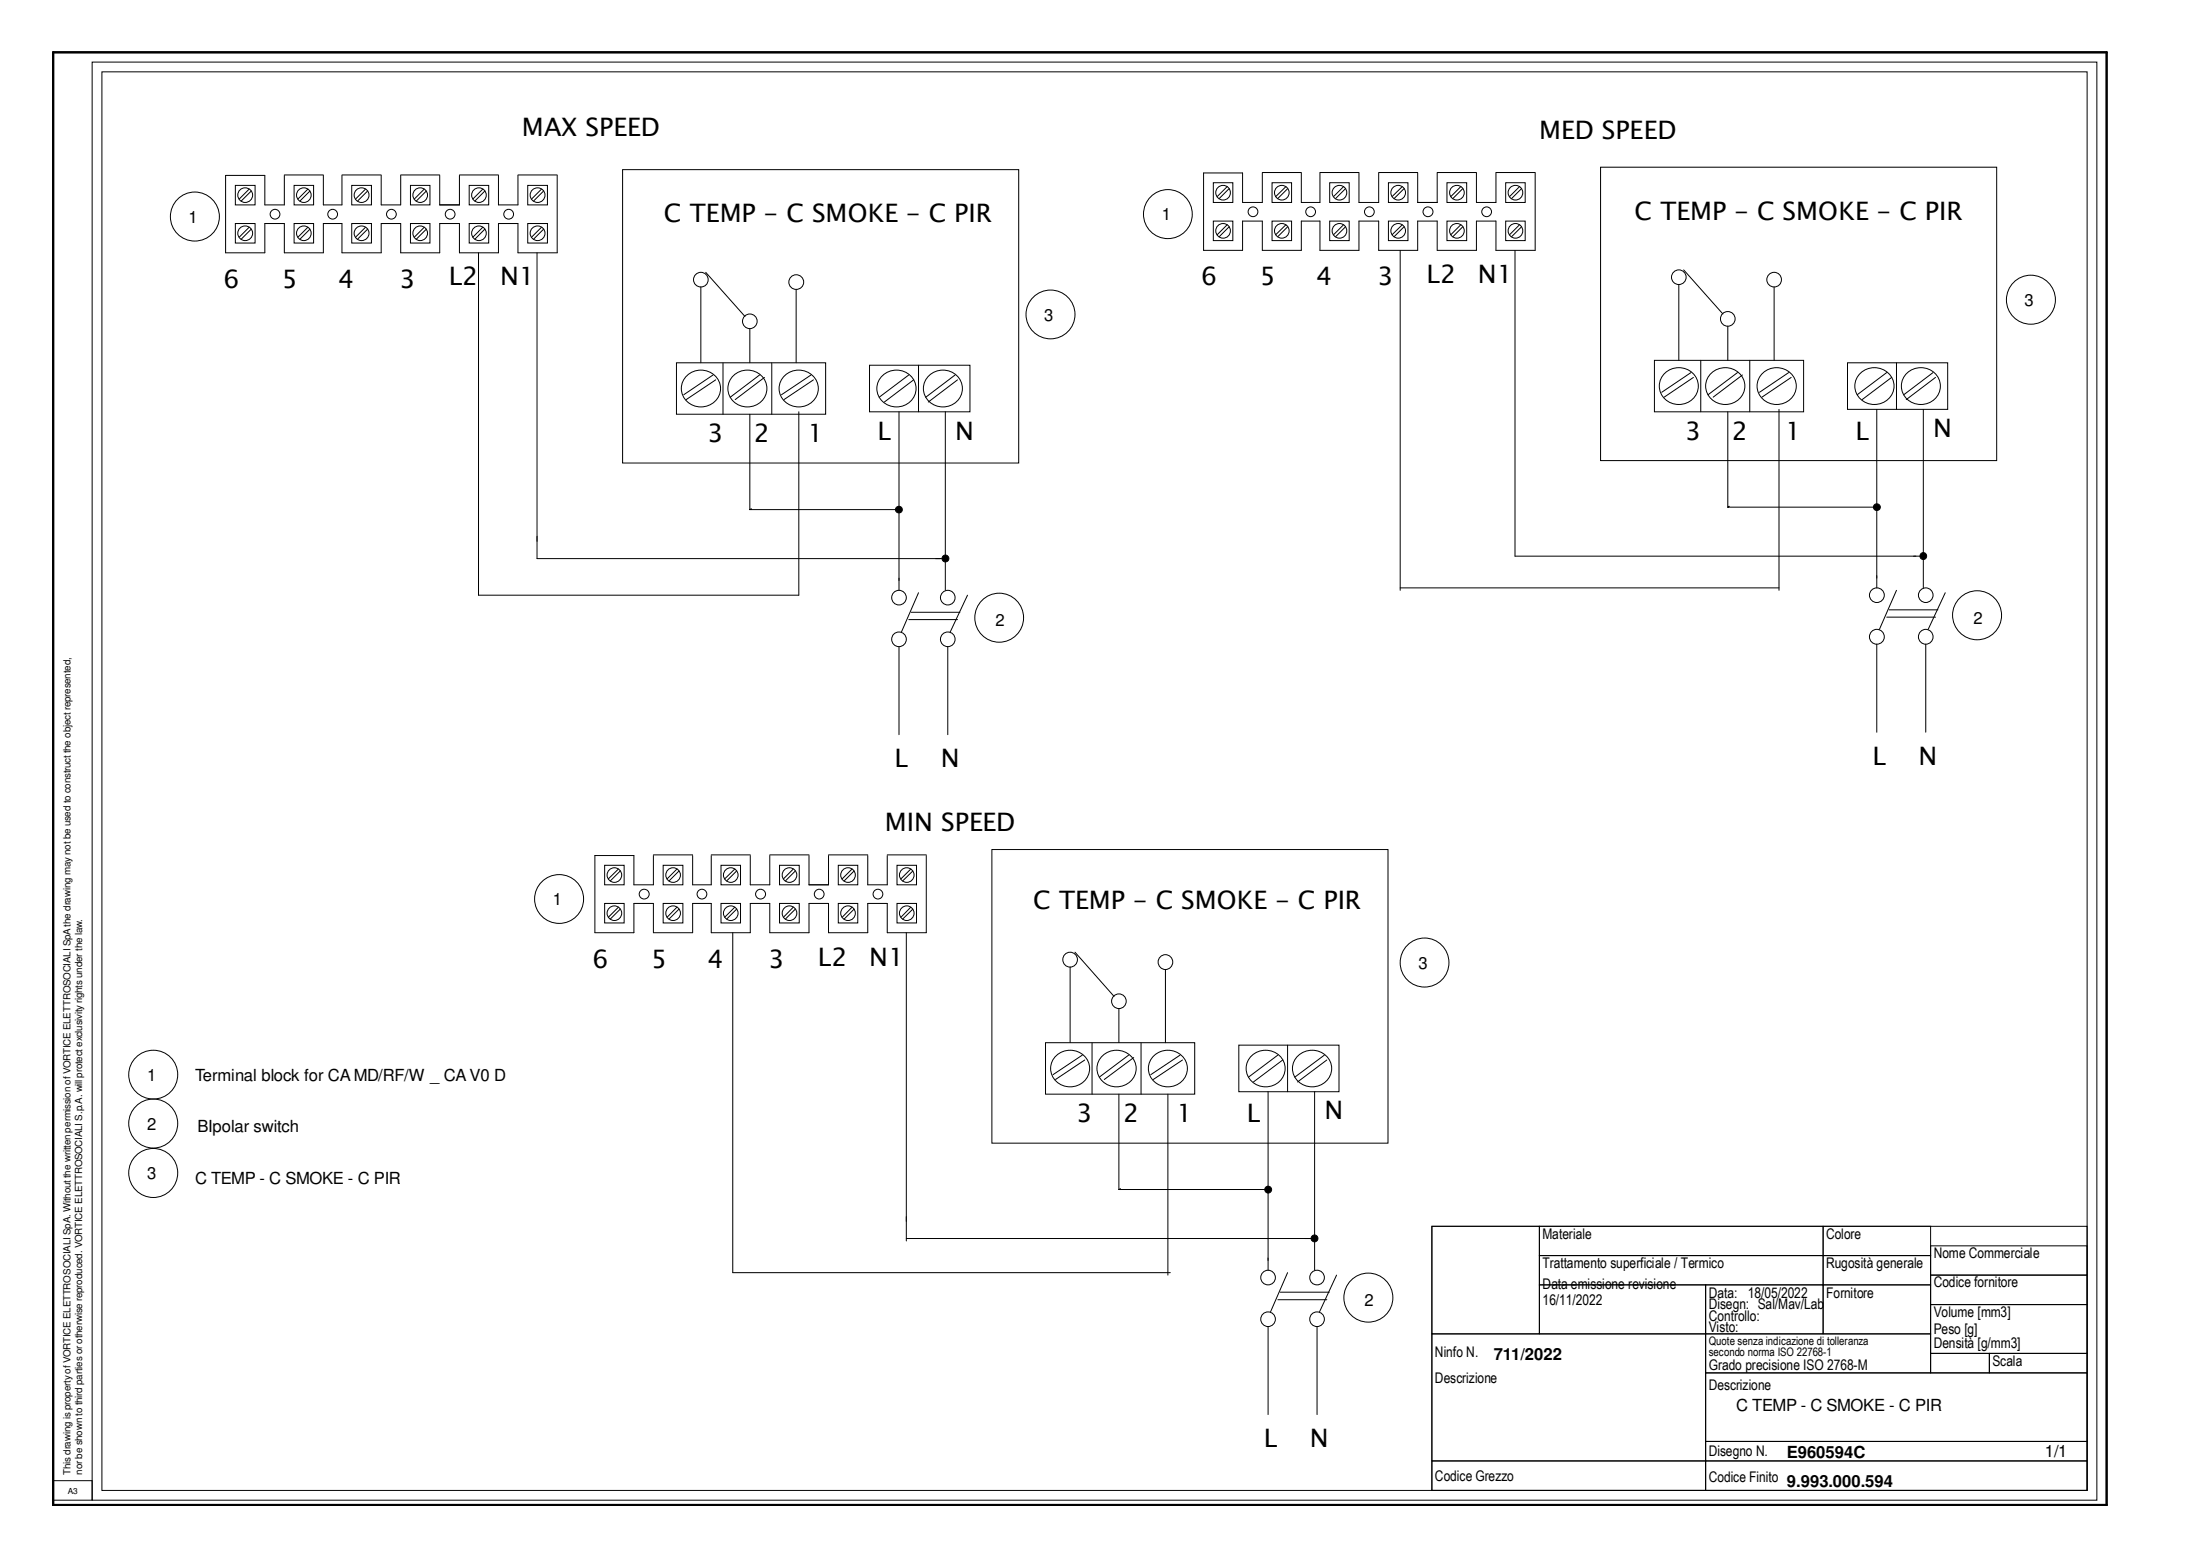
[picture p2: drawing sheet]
<svg xmlns="http://www.w3.org/2000/svg" width="420mm" height="297mm" viewBox="0 0 420 297" stroke-linecap="round" stroke-linejoin="round" font-family="sans-serif">
<g fill="none" stroke="#000" stroke-width=".19">
<path d="M17.6 11.9h382.9v274.5h-382.9zM19.5 13.7h379.1v270.8h-379.1zM44.9 35.4h3.8v3.7h-3.8zM47.6 36.1l-1.9 1.9M48 36.5l-1.9 1.9M54.3 33.5v5.6h-3.7v-5.6h-7.5v14.8h7.5v-5.6h3.7v5.6h7.5v-5.6h3.5v5.6h7.5v-5.6h3.7v5.6h7.5v-5.6h3.7v5.6h7.5v-5.6h3.7v5.6h7.5v-14.8M54.3 33.4h7.5M56.2 35.4h3.7v3.7h-3.7zM58.8 36.1l-1.9 1.9M59.2 36.5l-1.9 1.9M61.8 33.5v5.6h3.5v-5.6M65.3 33.4h7.5"/>
<path d="M67.2 35.4h3.7v3.7h-3.7zM69.8 36.1l-1.9 1.9M70.2 36.5l-1.9 1.9M72.8 33.5v5.6h3.7v-5.6M76.5 33.4h7.5M78.4 35.4h3.7v3.7h-3.7zM81 36.1l-1.8 1.9M81.4 36.5l-1.9 1.9M84 33.5v5.6h3.7v-5.6M87.7 33.4h7.5M89.6 35.4h3.7v3.7h-3.7zM92.2 36.1l-1.9 1.9"/>
<path d="M92.6 36.5l-1.9 1.9M95.2 33.5v5.6h3.7v-5.6M98.9 33.4h7.5M100.8 35.4h3.8v3.7h-3.8zM103.4 36.1l-1.9 1.9M103.8 36.5l-1.9 1.9M118.9 32.4h75.7v56h-75.7zM231.7 34.9h3.7v3.8h-3.7zM234.3 35.6l-1.8 1.9M234.7 36l-1.8 1.9M241.1 33v5.7h-3.8v-5.7h-7.4v14.8h7.4v-5.6h3.8v5.6h7.4v-5.6h3.6v5.6h7.4v-5.6h3.8v5.6h7.5v-5.6h3.7v5.6h7.5v-5.6h3.7v5.6h7.5v-14.8M241.1 32.9h7.4"/>
<path d="M242.9 34.9h3.8v3.8h-3.8zM245.6 35.6l-1.9 1.9M245.9 36l-1.9 1.9M248.5 33v5.7h3.6v-5.7M252.1 32.9h7.4M253.9 34.9h3.8v3.8h-3.8zM256.6 35.6l-1.9 1.9M257 36l-1.9 1.9M259.5 33v5.7h3.8v-5.7M263.3 32.9h7.5M265.2 34.9h3.7v3.8h-3.7zM267.8 35.6l-1.9 1.9"/>
<path d="M268.1 36l-1.8 1.9M270.8 33v5.7h3.7v-5.7M274.5 32.9h7.5M276.3 34.9h3.8v3.8h-3.8zM279 35.6l-1.9 1.9M279.3 36l-1.8 1.9M282 33v5.7h3.7v-5.7M285.7 32.9h7.5M287.6 34.9h3.7v3.8h-3.7zM290.2 35.6l-1.9 1.9M290.6 36l-1.9 1.9M305.7 31.9h75.6v56h-75.6z"/>
<path d="M44.9 42.7h3.8v3.7h-3.8zM47.6 43.4l-1.9 1.9M48 43.8l-1.9 1.8M56.2 42.7h3.7v3.7h-3.7zM58.8 43.4l-1.9 1.9M59.2 43.8l-1.9 1.8M67.2 42.7h3.7v3.7h-3.7zM69.8 43.4l-1.9 1.9M70.2 43.8l-1.9 1.8M78.4 42.7h3.7v3.7h-3.7zM81 43.4l-1.8 1.9M81.4 43.8l-1.9 1.8"/>
<path d="M89.6 42.7h3.7v3.7h-3.7zM91.4 48.3v65.3h61.2v-35M92.2 43.4l-1.9 1.9M92.6 43.8l-1.9 1.8M100.8 42.7h3.8v3.7h-3.8zM102.6 48.3v58.3h77.9M103.4 43.4l-1.9 1.9M103.8 43.8l-1.9 1.8M133.8 54.8v14.5M134.8 52l7.5 8.4M152 55.2v14.1M231.7 42.2h3.7v3.7h-3.7z"/>
<path d="M234.3 42.9l-1.8 1.9M234.7 43.3l-1.8 1.9M242.9 42.2h3.8v3.7h-3.8zM245.6 42.9l-1.9 1.9M245.9 43.3l-1.9 1.9M253.9 42.2h3.8v3.7h-3.8zM256.6 42.9l-1.9 1.9M257 43.3l-1.9 1.9M265.2 42.2h3.7v3.7h-3.7zM267.4 47.8v64.9M267.8 42.9l-1.9 1.9M268.1 43.3l-1.8 1.9"/>
<path d="M276.3 42.2h3.8v3.7h-3.8zM279 42.9l-1.9 1.9M279.3 43.3l-1.8 1.9M287.6 42.2h3.7v3.7h-3.7zM289.3 47.8v58.4h78M290.2 42.9l-1.9 1.9M290.6 43.3l-1.9 1.9M320.6 54.3v14.5M321.6 51.5l7.4 8.4M338.8 54.8v14M129.2 69.3h28.5v9.8h-28.5zM131.2 71.7a3.7 3.7 0 0 1 4.6-.5 3.7 3.7 0 0 1 1.5 4.3 3.8 3.8 0 0 1-4.4 2 3.8 3.8 0 0 1-2.7-4l.2-.7z"/>
<path d="M136.2 71.6l-5.6 3.8M136.7 72.5l-5.6 3.8M138.1 69.3v9.8M140.1 71.7a3.7 3.7 0 0 1 4.6-.5 3.7 3.7 0 0 1 1.5 4.3 3.7 3.7 0 0 1-4.5 2 3.7 3.7 0 0 1-2.6-4l.2-.7zM143.2 62.7v6.6M143.2 79.1v18.2M145.1 71.6l-5.6 4.2M146 72.1l-5.6 4.2M147.4 69.3v9.8M149.9 71.7a3.7 3.7 0 0 1 4.6-.5 3.7 3.7 0 0 1 1.5 4.3 3.8 3.8 0 0 1-4.1 2.1 3.8 3.8 0 0 1-3.1-3.4 3.4 3.4 0 0 1 1.1-2.5zM154.9 71.6l-5.6 3.8M155.4 72.5l-5.7 3.8"/>
<path d="M166.1 69.7h19.1v8.9h-19.1zM168.6 71.7a3.7 3.7 0 0 1 4.6-.5 3.7 3.7 0 0 1 1.5 4.3 3.8 3.8 0 0 1-4.2 2.1 3.8 3.8 0 0 1-3-3.4 3.4 3.4 0 0 1 1.1-2.5zM171.7 78.6v34.1M173.6 71.6l-5.7 4.2M174.5 72.5l-5.6 4.3M175.4 69.7v8.9M177.5 71.7a3.7 3.7 0 0 1 4.5-.5 3.7 3.7 0 0 1 1.5 4.3 3.7 3.7 0 0 1-4.4 2 3.7 3.7 0 0 1-2.7-4l.2-.7zM180.5 78.6v34.1M182.4 71.6l-5.6 4.2M182.9 72.5l-5.6 4.3M316 68.8h28.5v9.8h-28.5zM318 71.2a3.7 3.7 0 0 1 4.6-.5 3.7 3.7 0 0 1 1.5 4.4 3.7 3.7 0 0 1-4.5 2 3.7 3.7 0 0 1-2.6-4.1l.2-.7z"/>
<path d="M322.9 71.1l-5.5 3.8M323.4 72.1l-5.6 3.7M324.8 68.8v9.8M326.8 71.2a3.7 3.7 0 0 1 4.6-.5 3.7 3.7 0 0 1 1.5 4.4 3.8 3.8 0 0 1-4.1 2.1 3.8 3.8 0 0 1-3.1-3.5 3.4 3.4 0 0 1 1.1-2.5zM330 62.3v6.5M330 78.6v18.2M331.8 71.1l-5.6 4.3M332.8 71.6l-5.6 4.2M334.2 68.8v9.8M336.7 71.2a3.7 3.7 0 0 1 4.6-.5 3.7 3.7 0 0 1 1.5 4.4 3.8 3.8 0 0 1-4.5 2 3.8 3.8 0 0 1-2.7-4.1l.3-.7zM339.8 78.1v34.6M341.6 71.1l-5.6 3.8"/>
<path d="M342.1 72.1l-5.6 3.7M352.8 69.3h19.2v8.8h-19.2zM355.3 71.2a3.7 3.7 0 0 1 4.6-.5 3.7 3.7 0 0 1 1.5 4.4 3.8 3.8 0 0 1-4.4 2 3.8 3.8 0 0 1-2.7-4.1l.2-.7zM358.4 78.1v34.1M360.3 71.1l-5.6 4.3M361.3 72.1l-5.7 4.2M362.2 69.3v8.8M364.2 71.2a3.7 3.7 0 0 1 4.6-.5 3.7 3.7 0 0 1 1.5 4.4 3.7 3.7 0 0 1-4.5 2 3.7 3.7 0 0 1-2.6-4.1l.2-.7zM367.3 78.1v34.1M369.2 71.1l-5.6 4.3M369.6 72.1l-5.5 4.2M143.2 97.3h28.5"/>
<path d="M143.5 97.1l-.3 .2M171.7 96.8l-.2 .5M330 96.8h28.4M330.2 96.6l-.2 .2M358.4 96.4l-.1 .4M173.6 118.3h9.3M174 116.9h9.3M175.4 113.2l-3.2 7.4M184.8 113.6l-3.3 7M267.4 112.2h72.4M360.3 117.8h9.3M360.8 116.4h9.3"/>
<path d="M362.2 112.7l-3.3 7.4M371.5 113.2l-3.3 6.9M171.7 123.4v16.9M181 123.4v16.9M358.4 123v16.8M367.8 123v16.8M115.5 165.2h3.7v3.7h-3.7zM115.5 172.5h3.7v3.7h-3.7zM118.1 165.9l-1.9 1.9M118.1 173.2l-1.9 1.9M118.4 166.3l-1.8 1.8M118.4 173.6l-1.8 1.8"/>
<path d="M124.8 163.3v5.6h-3.7v-5.6h-7.5v14.8h7.5v-5.6h3.7v5.6h7.5v-5.6h3.5v5.6h7.5v-5.6h3.7v5.6h7.5v-5.6h3.7v5.6h7.5v-5.6h3.7v5.6h7.5v-14.8M124.8 163.2h7.5M126.6 165.2h3.8v3.7h-3.8zM126.6 172.5h3.8v3.7h-3.8zM129.3 165.9l-1.9 1.9M129.3 173.2l-1.9 1.9M129.7 166.3l-1.9 1.8M129.7 173.6l-1.9 1.8M132.3 163.3v5.6h3.5v-5.6M135.8 163.2h7.5M137.7 165.2h3.7v3.7h-3.7zM137.7 172.5h3.7v3.7h-3.7z"/>
<path d="M139.9 178.1v64.9h83.6M140.3 165.9l-1.9 1.9M140.3 173.2l-1.9 1.9M140.7 166.3l-1.9 1.8M140.7 173.6l-1.9 1.8M143.3 163.3v5.6h3.7v-5.6M147 163.2h7.5M148.9 165.2h3.7v3.7h-3.7zM148.9 172.5h3.7v3.7h-3.7zM151.5 165.9l-1.9 1.9M151.5 173.2l-1.9 1.9M151.9 166.3l-1.9 1.8"/>
<path d="M151.9 173.6l-1.9 1.8M154.5 163.3v5.6h3.7v-5.6M158.2 163.2h7.5M160.1 165.2h3.7v3.7h-3.7zM160.1 172.5h3.7v3.7h-3.7zM162.7 165.9l-1.8 1.9M162.7 173.2l-1.8 1.9M163.1 166.3l-1.9 1.8M163.1 173.6l-1.9 1.8M165.7 163.3v5.6h3.7v-5.6M169.4 163.2h7.5M171.3 165.2h3.7v3.7h-3.7z"/>
<path d="M171.3 172.5h3.7v3.7h-3.7zM173.1 178.1v58.8M173.9 165.9l-1.8 1.9M173.9 173.2l-1.8 1.9M174.3 166.3l-1.9 1.8M174.3 173.6l-1.9 1.8M189.4 162.2h75.7v56h-75.7zM199.7 199.1h28.5v9.8h-28.5zM204.4 184.6v14.5M205.3 181.8l7.5 8.4M208.6 199.1v9.8M213.7 192.5v6.6"/>
<path d="M217.9 199.1v9.8M222.6 185.1v14M236.6 199.5h19.1v8.9h-19.1zM245.9 199.5v8.9M201.7 201.5a3.7 3.7 0 0 1 4.6-.5 3.7 3.7 0 0 1 1.5 4.3 3.7 3.7 0 0 1-4.4 2 3.7 3.7 0 0 1-2.7-4l.2-.7zM206.7 201.4l-5.6 3.7M207.2 202.4l-5.6 3.7M210.6 201.5a3.7 3.7 0 0 1 4.3-.6 3.7 3.7 0 0 1 2 3.8 3.7 3.7 0 0 1-4.3 2.7 3.7 3.7 0 0 1-3-4.1l.2-.7zM213.7 208.9v18.2M215.5 201.4l-5.5 4.2M216.5 201.9l-5.6 4.2M220.4 201.5a3.7 3.7 0 0 1 4.6-.5 3.7 3.7 0 0 1 1.5 4.3 3.7 3.7 0 0 1-4.5 2 3.7 3.7 0 0 1-2.6-4l.2-.7z"/>
<path d="M223 208.9v34.5M225.4 201.4l-5.6 3.7M225.8 202.4l-5.6 3.7M239.1 201.5a3.7 3.7 0 0 1 4.5-.5 3.7 3.7 0 0 1 1.5 4.3 3.7 3.7 0 0 1-4.4 2 3.7 3.7 0 0 1-2.6-4l.2-.7zM242.2 208.4v34.1M244 201.4l-5.5 4.2M245 202.4l-5.6 4.1M247.9 201.5a3.7 3.7 0 0 1 4.3-.7 3.7 3.7 0 0 1 2.1 3.9 3.7 3.7 0 0 1-4.4 2.7 3.7 3.7 0 0 1-3-4.1l.2-.7zM251.1 208.4v34.1M252.9 201.4l-5.6 4.2M253.4 202.4l-5.6 4.1M173.1 236.4h78"/>
<path d="M213.7 227.1h28.5M214 226.9l-.3 .2M242.2 226.6l-.2 .5M273.5 234.1h20.5v20.5h-20.5zM273.5 234.1h125.1v50.4h-125.1zM294 234.1h54.2v5.6h-54.2zM294 239.7h54.2v5.6h-54.2zM348.2 234.1h20.5v5.6h-20.5zM348.2 239.7h20.5v5.6h-20.5zM368.7 237.8h29.9v5.6h-29.9zM242.2 253.2v16.8M244 248.1h9.4"/>
<path d="M244.5 246.7h9.4M245.9 243l-3.3 7.4M251.5 253.2v16.8M255.3 243.4l-3.3 7M273.5 254.6h52.2v24.3h-52.2zM294 245.3h31.7v9.3h-31.7zM325.7 245.3h22.5v9.3h-22.5zM325.7 254.6h43v7.5h-43zM348.2 245.3h20.5v9.3h-20.5zM368.7 243.4h29.9v5.6h-29.9zM368.7 249h29.9v9.4h-29.9zM368.7 258.4h11.2v3.7h-11.2z"/>
<path d="M379.9 258.4h18.7v3.7h-18.7zM273.5 278.9h52.2v5.6h-52.2zM325.7 262.1h72.9v13.1h-72.9zM325.7 275.2h72.9v3.7h-72.9zM325.7 278.9h72.9v5.6h-72.9zM10.1 282.7h7.5v3.7h-7.5zM10.1 287.5v-277.5h392.2v277.5"/>
<circle cx="46.8" cy="37.3" r="1.41"/>
<circle cx="58" cy="37.2" r="1.4"/>
<circle cx="69.1" cy="37.3" r="1.41"/>
<circle cx="80.3" cy="37.2" r="1.4"/>
<circle cx="91.5" cy="37.2" r="1.4"/>
<circle cx="102.7" cy="37.3" r="1.41"/>
<circle cx="233.6" cy="36.8" r="1.4"/>
<circle cx="244.8" cy="36.8" r="1.4"/>
<circle cx="255.8" cy="36.8" r="1.4"/>
<circle cx="267" cy="36.8" r="1.4"/>
<circle cx="278.2" cy="36.8" r="1.4"/>
<circle cx="289.4" cy="36.8" r="1.4"/>
<circle cx="37.2" cy="41.3" r="4.7"/>
<circle cx="46.8" cy="44.5" r="1.41"/>
<circle cx="52.5" cy="40.9" r=".93"/>
<circle cx="58" cy="44.5" r="1.4"/>
<circle cx="63.5" cy="40.9" r=".93"/>
<circle cx="69.1" cy="44.5" r="1.41"/>
<circle cx="74.8" cy="40.9" r=".93"/>
<circle cx="80.3" cy="44.5" r="1.4"/>
<circle cx="86" cy="40.9" r=".93"/>
<circle cx="91.5" cy="44.5" r="1.4"/>
<circle cx="97.1" cy="40.9" r=".93"/>
<circle cx="102.7" cy="44.5" r="1.41"/>
<circle cx="133.8" cy="53.4" r="1.4"/>
<circle cx="152.1" cy="53.9" r="1.41"/>
<circle cx="223" cy="40.9" r="4.7"/>
<circle cx="233.6" cy="44.1" r="1.4"/>
<circle cx="239.3" cy="40.4" r=".93"/>
<circle cx="244.8" cy="44.1" r="1.4"/>
<circle cx="250.3" cy="40.4" r=".93"/>
<circle cx="255.8" cy="44.1" r="1.4"/>
<circle cx="261.5" cy="40.4" r=".93"/>
<circle cx="267" cy="44.1" r="1.4"/>
<circle cx="272.7" cy="40.4" r=".95"/>
<circle cx="278.2" cy="44.1" r="1.4"/>
<circle cx="283.9" cy="40.4" r=".93"/>
<circle cx="289.4" cy="44.1" r="1.4"/>
<circle cx="320.6" cy="52.9" r="1.4"/>
<circle cx="338.8" cy="53.4" r="1.4"/>
<circle cx="387.9" cy="57.2" r="4.7"/>
<circle cx="143.2" cy="61.3" r="1.4"/>
<circle cx="200.6" cy="60" r="4.7"/>
<circle cx="330" cy="60.9" r="1.4"/>
<circle cx="171.7" cy="97.3" r=".65"/>
<circle cx="358.5" cy="96.8" r=".65"/>
<circle cx="171.7" cy="114.1" r="1.4"/>
<circle cx="180.6" cy="106.6" r=".66"/>
<circle cx="181" cy="114.1" r="1.39"/>
<circle cx="190.8" cy="117.9" r="4.7"/>
<circle cx="358.5" cy="113.6" r="1.41"/>
<circle cx="367.3" cy="106.1" r=".65"/>
<circle cx="367.8" cy="113.6" r="1.39"/>
<circle cx="377.6" cy="117.5" r="4.7"/>
<circle cx="171.7" cy="122" r="1.4"/>
<circle cx="181" cy="122" r="1.4"/>
<circle cx="358.4" cy="121.6" r="1.42"/>
<circle cx="367.8" cy="121.6" r="1.41"/>
<circle cx="106.8" cy="171.6" r="4.7"/>
<circle cx="117.3" cy="174.3" r="1.39"/>
<circle cx="117.3" cy="167" r="1.39"/>
<circle cx="123" cy="170.7" r=".95"/>
<circle cx="128.6" cy="174.3" r="1.4"/>
<circle cx="128.6" cy="167" r="1.4"/>
<circle cx="134.1" cy="170.7" r=".93"/>
<circle cx="139.6" cy="174.3" r="1.39"/>
<circle cx="139.6" cy="167" r="1.39"/>
<circle cx="145.3" cy="170.7" r=".95"/>
<circle cx="150.8" cy="174.3" r="1.4"/>
<circle cx="150.8" cy="167" r="1.4"/>
<circle cx="156.5" cy="170.7" r=".93"/>
<circle cx="162" cy="174.3" r="1.39"/>
<circle cx="162" cy="167" r="1.39"/>
<circle cx="167.7" cy="170.7" r=".93"/>
<circle cx="173.2" cy="174.3" r="1.39"/>
<circle cx="173.2" cy="167" r="1.39"/>
<circle cx="204.4" cy="183.2" r="1.41"/>
<circle cx="213.7" cy="191.1" r="1.39"/>
<circle cx="222.6" cy="183.7" r="1.41"/>
<circle cx="272.1" cy="183.8" r="4.7"/>
<circle cx="29.3" cy="214.5" r="4.7"/>
<circle cx="29.3" cy="205.1" r="4.7"/>
<circle cx="29.3" cy="223.9" r="4.7"/>
<circle cx="242.2" cy="227.1" r=".66"/>
<circle cx="251" cy="236.4" r=".65"/>
<circle cx="242.2" cy="243.9" r="1.4"/>
<circle cx="242.2" cy="251.8" r="1.4"/>
<circle cx="251.5" cy="243.9" r="1.4"/>
<circle cx="251.5" cy="251.8" r="1.4"/>
<circle cx="261.3" cy="247.7" r="4.7"/>
</g>
<g fill="#000">
<circle cx="171.7" cy="97.3" r=".65"/>
<circle cx="358.5" cy="96.8" r=".65"/>
<circle cx="180.6" cy="106.6" r=".66"/>
<circle cx="367.3" cy="106.1" r=".65"/>
<circle cx="242.2" cy="227.1" r=".66"/>
<circle cx="251" cy="236.4" r=".65"/>
</g>
<path d="M10.1 10h392.2v277.3h-392.2z" fill="none" stroke="#000" stroke-width=".47"/>
<g font-size="4.9">
<text x="99.7" y="26">MAX SPEED</text>
<text x="294" y="26.5">MED SPEED</text>
<text x="312.2" y="41.9">C TEMP - C SMOKE - C PIR</text>
<text x="126.8" y="42.4">C TEMP - C SMOKE - C PIR</text>
<text x="42.7" y="54.9">6</text>
<text x="53.8" y="54.9">5</text>
<text x="64.6" y="54.9">4</text>
<text x="76.3" y="54.9">3</text>
<text x="85.7" y="54.5">L2</text>
<text x="95.5" y="54.5">N1</text>
<text x="229.4" y="54.5">6</text>
<text x="240.6" y="54.5">5</text>
<text x="251.4" y="54.5">4</text>
<text x="263" y="54.5">3</text>
<text x="272.4" y="54">L2</text>
<text x="282.3" y="54">N1</text>
<text x="167.6" y="83.9">L</text>
<text x="182.4" y="83.9">N</text>
<text x="321.8" y="83.9">3</text>
<text x="330.7" y="83.9">2</text>
<text x="341" y="83.9">1</text>
<text x="354.4" y="83.9">L</text>
<text x="369.2" y="83.4">N</text>
<text x="135.1" y="84.4">3</text>
<text x="144" y="84.4">2</text>
<text x="154.3" y="84.4">1</text>
<text x="170.8" y="146.5">L</text>
<text x="179.7" y="146.5">N</text>
<text x="357.6" y="146">L</text>
<text x="366.4" y="146">N</text>
<text x="169" y="158.6">MIN SPEED</text>
<text x="197.3" y="173.6">C TEMP - C SMOKE - C PIR</text>
<text x="113.1" y="184.8">6</text>
<text x="124.4" y="184.8">5</text>
<text x="135.1" y="184.8">4</text>
<text x="146.8" y="184.8">3</text>
<text x="156.2" y="184.3">L2</text>
<text x="166" y="184.3">N1</text>
<text x="205.6" y="214.2">3</text>
<text x="214.5" y="214.2">2</text>
<text x="224.7" y="214.2">1</text>
<text x="238.1" y="214.2">L</text>
<text x="252.9" y="213.7">N</text>
<text x="241.4" y="276.3">L</text>
<text x="250.1" y="276.3">N</text>
</g>
<g font-size="3.2">
<text x="36" y="42.5">1</text>
<text x="221.9" y="42">1</text>
<text x="386.7" y="58.4">3</text>
<text x="199.4" y="61.2">3</text>
<text x="190.1" y="119.5">2</text>
<text x="376.9" y="119.1">2</text>
<text x="105.6" y="172.8">1</text>
<text x="270.9" y="184.9">3</text>
<text x="28.1" y="206.3">1</text>
<text x="37.2" y="206.3">Terminal block for CA MD/RF/W _ CA V0 D</text>
<text x="28.1" y="215.6">2</text>
<text x="37.7" y="216.1">BIpolar switch</text>
<text x="28.1" y="225.1">3</text>
<text x="37.2" y="225.9">C TEMP - C SMOKE - C PIR</text>
<text x="260.6" y="249.4">2</text>
<text x="285.3" y="259.6">711/2022</text>
<text x="331.6" y="269.5">C TEMP - C SMOKE - C PIR</text>
<text x="341.3" y="278.3">E960594C</text>
<text x="390.5" y="278.2">1/1</text>
<text x="341.3" y="283.8">9.993.000.594</text>
</g>
<g font-size="2.8">
<text x="294.6" y="236.4">Materiale</text>
<text x="348.8" y="236.4">Colore</text>
<text x="294.6" y="242">Trattamento superficiale / Termico</text>
<text x="348.8" y="242">Rugosità generale</text>
<text x="369.3" y="240.2">Nome Commerciale</text>
<text x="369.3" y="245.7">Codice fornitore</text>
<text x="294.6" y="246">Data emissione revisione</text>
<text x="294.6" y="249.2">16/11/2022</text>
<text x="326.3" y="247.7">Data:</text>
<text x="326.3" y="249.9">Disegn: Sal/Mav/Lab</text>
<text x="333.8" y="247.7">18/05/2022</text>
<text x="348.8" y="247.7">Fornitore</text>
<text x="369.3" y="251.5">Volume [mm3]</text>
<text x="326.3" y="252.1">Controllo:</text>
<text x="326.3" y="254.3">Visto:</text>
<text x="369.3" y="254.6">Peso [g]</text>
<text x="369.3" y="257.3">Densità [g/mm3]</text>
<text x="274.1" y="259">Ninfo N.</text>
<text x="274.1" y="263.9">Descrizione</text>
<text x="326.3" y="261.6">Grado precisione ISO 2768-M</text>
<text x="380.5" y="260.8">Scala</text>
<text x="326.3" y="265.3">Descrizione</text>
<text x="326.3" y="277.9">Disegno N.</text>
<text x="274.1" y="282.7">Codice Grezzo</text>
<text x="326.3" y="282.9">Codice Finito</text>
</g>
<g font-size="2.2">
<text x="326.3" y="256.7">Quote senza indicazione di tolleranza</text>
<text x="326.3" y="258.8">secondo norma ISO 22768-1</text>
</g>
<g font-size="1.9">
<text x="13.5" y="281.6" transform="rotate(-90 13.5 281.6)">This drawing is property of VORTICE ELETTROSOCIALI SpA. Without the written permission of VORTICE ELETTROSOCIALI SpA the drawing may not be used to construct the object represented,</text>
<text x="15.7" y="281.6" transform="rotate(-90 15.7 281.6)">nor be shown to third parties or otherwise reproduced. VORTICE ELETTROSOCIALI S.p.A. will protect exclusivity rights under the law.</text>
</g>
<text font-size="1.6" x="12.9" y="285.1">A3</text>
</svg>
